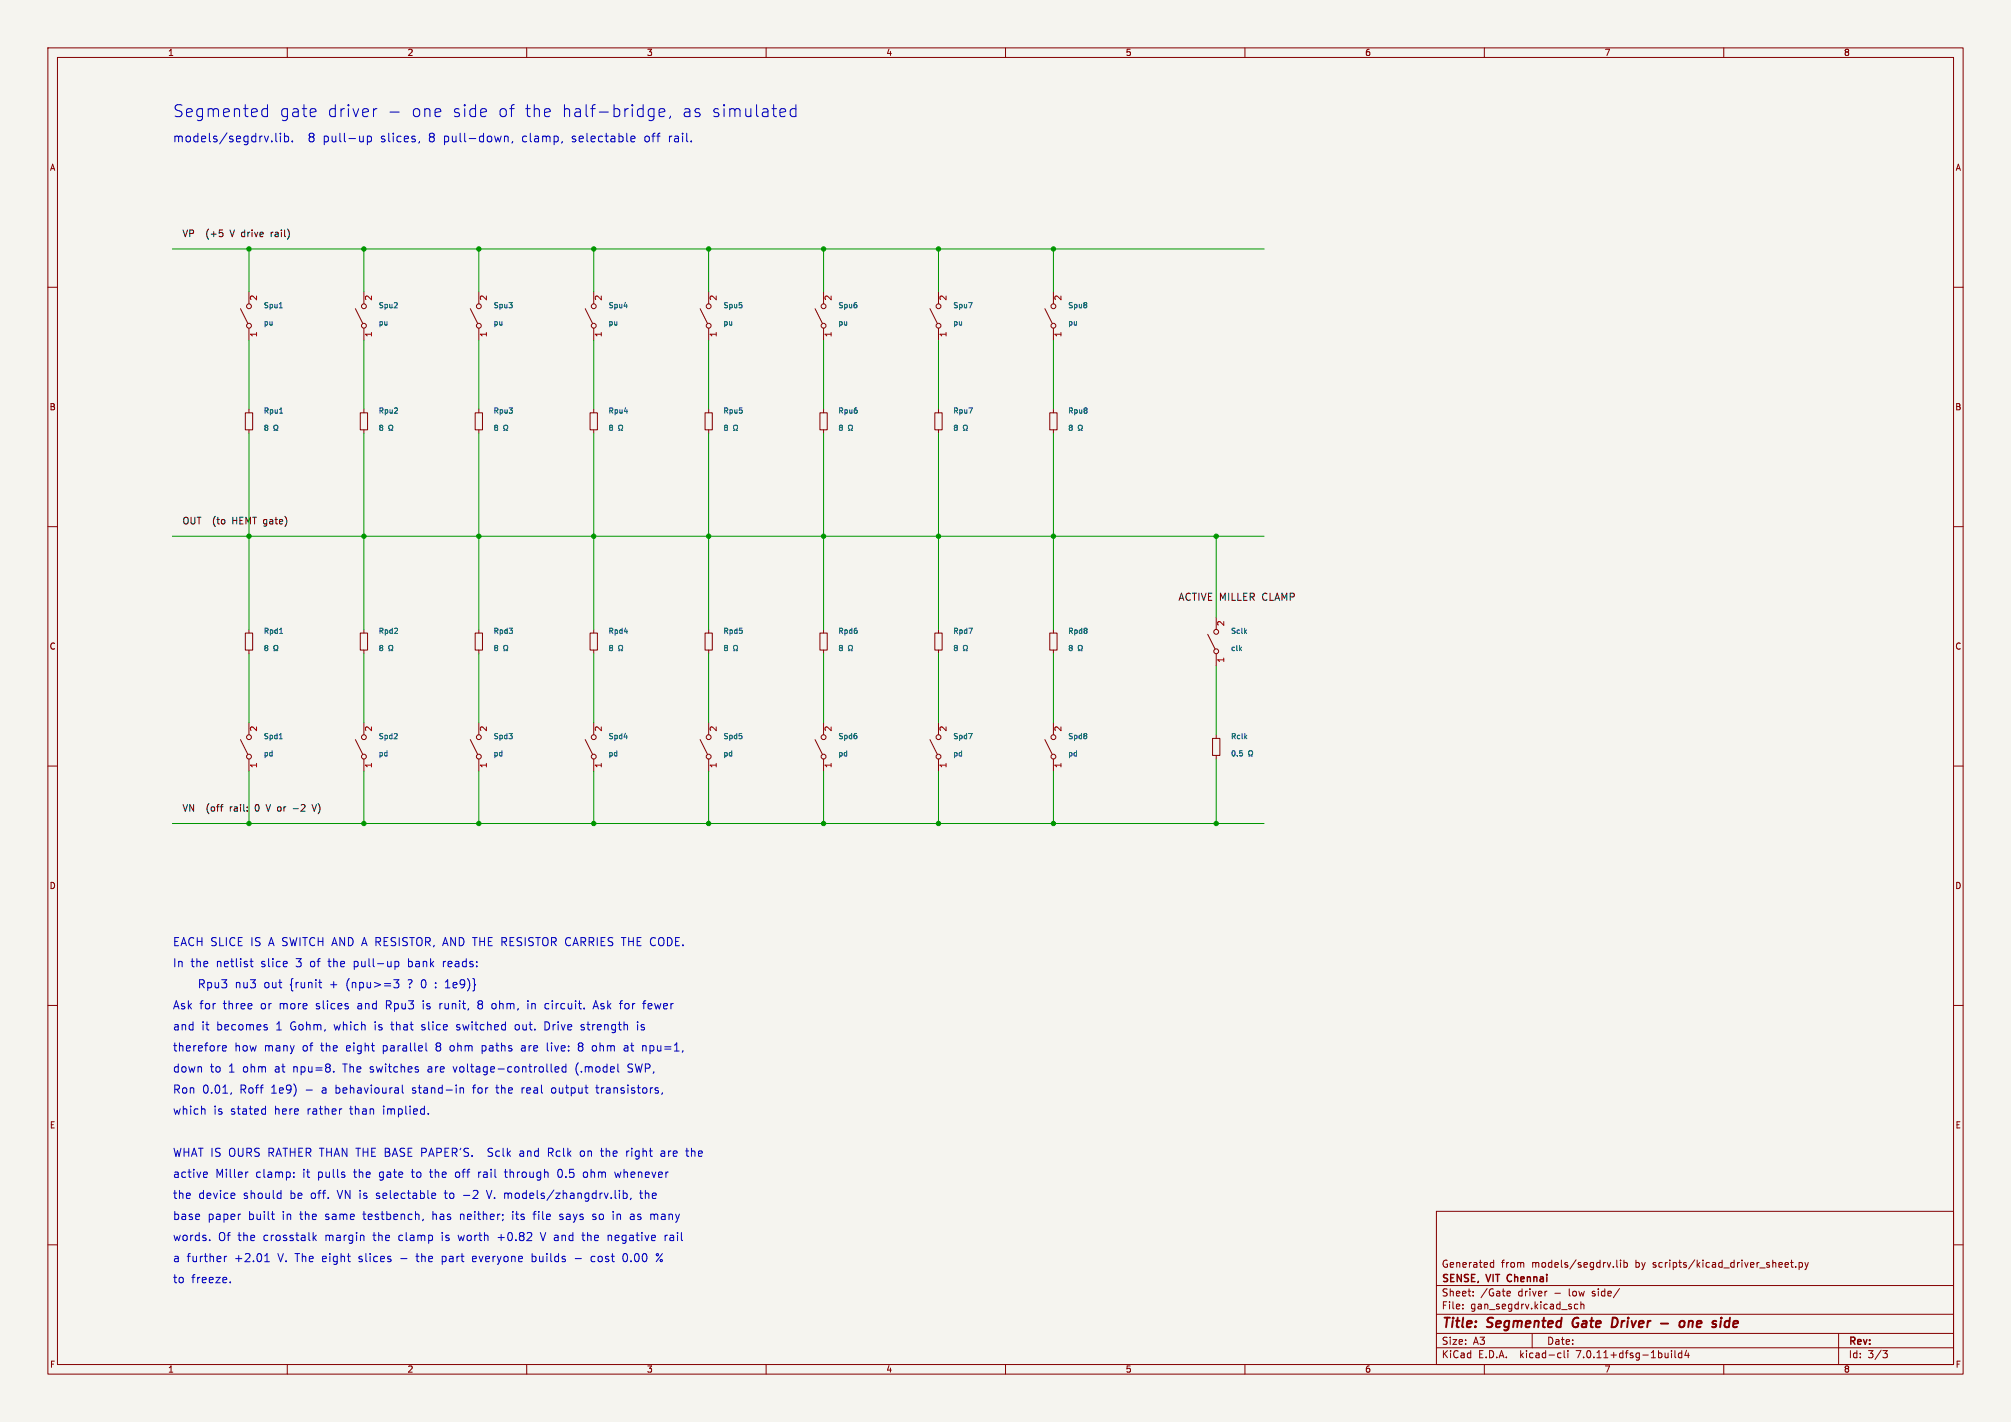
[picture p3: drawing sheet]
<svg xmlns="http://www.w3.org/2000/svg" width="420mm" height="297mm" viewBox="0 0 420 297" stroke-linecap="round" stroke-linejoin="round" font-family="sans-serif">
<path d="M0 0h420v297h-420z" fill="#f5f4ef" stroke="#f5f4ef" stroke-width=".21"/>
<g fill="none" stroke="#840000" stroke-width=".21">
<path d="M10 10h400v277h-400zM12 12h396v273h-396zM60 10v2M110 10v2M160 10v2M210 10v2M260 10v2M310 10v2M360 10v2M10 60h2M408 60h2M50.2 64.5l1.5 3"/>
<path d="M52 60.9v2.6M52 68.5v2.6M74.2 64.5l1.5 3M76 60.9v2.6M76 68.5v2.6M98.2 64.5l1.5 3M100 60.9v2.6M100 68.5v2.6M122.2 64.5l1.5 3M124 60.9v2.6M124 68.5v2.6M146.2 64.5l1.5 3"/>
<path d="M148 60.9v2.6M148 68.5v2.6M170.2 64.5l1.5 3M172 60.9v2.6M172 68.5v2.6M194.2 64.5l1.5 3M196 60.9v2.6M196 68.5v2.6M218.2 64.5l1.5 3M220 60.9v2.6M220 68.5v2.6M51.2 86.2h1.6v3.6h-1.6z"/>
<path d="M52 85.5v.7M52 89.8v.7M75.2 86.2h1.6v3.6h-1.6zM76 85.5v.7M76 89.8v.7M99.2 86.2h1.6v3.6h-1.6zM100 85.5v.7M100 89.8v.7M123.2 86.2h1.6v3.6h-1.6zM124 85.5v.7M124 89.8v.7M147.2 86.2h1.6v3.6h-1.6z"/>
<path d="M148 85.5v.7M148 89.8v.7M171.2 86.2h1.6v3.6h-1.6zM172 85.5v.7M172 89.8v.7M195.2 86.2h1.6v3.6h-1.6zM196 85.5v.7M196 89.8v.7M219.2 86.2h1.6v3.6h-1.6zM220 85.5v.7M220 89.8v.7M10 110h2"/>
<path d="M408 110h2M51.2 132.2h1.6v3.6h-1.6zM52 131.5v.7M52 135.8v.7M75.2 132.2h1.6v3.6h-1.6zM76 131.5v.7M76 135.8v.7M99.2 132.2h1.6v3.6h-1.6zM100 131.5v.7M100 135.8v.7M123.2 132.2h1.6v3.6h-1.6zM124 131.5v.7"/>
<path d="M124 135.8v.7M147.2 132.2h1.6v3.6h-1.6zM148 131.5v.7M148 135.8v.7M171.2 132.2h1.6v3.6h-1.6zM172 131.5v.7M172 135.8v.7M195.2 132.2h1.6v3.6h-1.6zM196 131.5v.7M196 135.8v.7M219.2 132.2h1.6v3.6h-1.6zM220 131.5v.7"/>
<path d="M220 135.8v.7M252.2 132.5l1.5 3M254 128.9v2.6M254 136.5v2.6M10 160h2M50.2 154.5l1.5 3M52 150.9v2.6M52 158.5v2.6M74.2 154.5l1.5 3M76 150.9v2.6M76 158.5v2.6M98.2 154.5l1.5 3"/>
<path d="M100 150.9v2.6M100 158.5v2.6M122.2 154.5l1.5 3M124 150.9v2.6M124 158.5v2.6M146.2 154.5l1.5 3M148 150.9v2.6M148 158.5v2.6M170.2 154.5l1.5 3M172 150.9v2.6M172 158.5v2.6M194.2 154.5l1.5 3"/>
<path d="M196 150.9v2.6M196 158.5v2.6M218.2 154.5l1.5 3M220 150.9v2.6M220 158.5v2.6M253.2 154.2h1.6v3.6h-1.6zM254 153.5v.7M254 157.8v.7M408 160h2M10 210h2M408 210h2M10 260h2"/>
<path d="M300 253h108v32h-108zM408 260h2M300 278.5h108M300 274.5h108M300 268.5h108M305.5 273.2v.2M305.5 272.5v.1M307.7 270.5v.2M307.7 269.8v.1M311.4 264.6h.5M311.4 263.8h.5M311.9 263.2v1.5"/>
<path d="M314.9 269.7l.5 .1v.2l-.7 .2M315.4 270.6l-.5 .1M320 278.5v3M322.9 269.7h.2M329.5 272.5l-.4-.1-.3 .3 .1 .6h.6M330.2 272.5l.2-.1 .3 .1 .1 .9M330.2 271.9v1.5M336.9 264.5v.2M337.7 263.2v1.3l.2 .2M338.2 269.1l-1.3 1.9M338.4 263.2v.1M338.4 263.7v1"/>
<path d="M339.2 263.8l.4-.1 .3 .3-.2 .6h-.5M339.2 263.2v1.5M373 263.7l.4 .1 .1 .2-.7 .2M373.4 264.6l-.4 .1M373.9 263.7h.6M374.2 263.2v1.3l.3 .2M375 264.5v.2M375.7 263.8l.5-.1 .2 .3-.1 .6h-.6M375.7 263.7v1.5M376.9 263.7l.4 1M377.3 264.7l-.4 .5M377.7 263.7l-.4 1"/>
<path d="M384 278.5v6.5M60 285v2M110 285v2M160 285v2M210 285v2M260 285v2M300 281.5h108M310 285v2M325.6 282.6l.4 .1M326 283.5l-.4 .1M326.7 282.1v1.3l.2 .2M327.4 282.1v.1"/>
<path d="M327.4 282.6v1M349.1 282.1v.1M349.1 282.6v1M349.8 282.1v1.3l.2 .2M351.2 282.7l-.4-.1-.3 .3 .2 .6h.5M351.2 282.1v1.5M352.2 282l-.3 1.1h.9M352.6 282.6v1M360 285v2M393.2 282.1h1l-.5 .6 .4 .1 .1 .5-.3 .3h-.5"/>
<circle cx="52" cy="64" r=".51"/>
<circle cx="52" cy="68" r=".51"/>
<circle cx="76" cy="68" r=".51"/>
<circle cx="76" cy="64" r=".51"/>
<circle cx="100" cy="64" r=".51"/>
<circle cx="100" cy="68" r=".51"/>
<circle cx="124" cy="64" r=".51"/>
<circle cx="124" cy="68" r=".51"/>
<circle cx="148" cy="64" r=".51"/>
<circle cx="148" cy="68" r=".51"/>
<circle cx="172" cy="68" r=".51"/>
<circle cx="172" cy="64" r=".51"/>
<circle cx="196" cy="64" r=".51"/>
<circle cx="196" cy="68" r=".51"/>
<circle cx="220" cy="64" r=".51"/>
<circle cx="220" cy="68" r=".51"/>
<circle cx="254" cy="132" r=".51"/>
<circle cx="254" cy="136" r=".51"/>
<circle cx="52" cy="158" r=".51"/>
<circle cx="52" cy="154" r=".51"/>
<circle cx="76" cy="158" r=".51"/>
<circle cx="76" cy="154" r=".51"/>
<circle cx="100" cy="154" r=".51"/>
<circle cx="100" cy="158" r=".51"/>
<circle cx="124" cy="158" r=".51"/>
<circle cx="124" cy="154" r=".51"/>
<circle cx="148" cy="158" r=".51"/>
<circle cx="148" cy="154" r=".51"/>
<circle cx="172" cy="154" r=".51"/>
<circle cx="172" cy="158" r=".51"/>
<circle cx="196" cy="158" r=".51"/>
<circle cx="196" cy="154" r=".51"/>
<circle cx="220" cy="158" r=".51"/>
<circle cx="220" cy="154" r=".51"/>
</g>
<path d="M328.7 275.5l-.3 .8 .3 .8M337.6 275.3l-.8-.1-.2 2h.5l.5-.3M346.9 276.4h1.5M351 276a.5 .5 0 0 1 .8 .3l-.2 .7-.5 .2M352.7 275.9l-.1 1.3M353.3 275.9l-.6 .2M359.5 275.2v.2M361 275.9a.67 .67 0 0 0-.8 .4l-.1 .5 .2 .3h.8" fill="none" stroke="#840000" stroke-width=".4"/>
<path d="M314.9 266.4l-.1 .4 .1 .7" fill="none" stroke="#840000" stroke-width=".3"/>
<g fill="none" stroke="#006464" stroke-width=".21">
<path d="M58.3 64.3h.7M57.2 89.9h.3v-.2a.47 .47 0 0 1-.3-.7 .47 .47 0 0 1 .7-.1l.1 .5-.2 .5h.2M58.4 86.3h.6M81.2 89.9h.3v-.2a.47 .47 0 0 1-.3-.7 .47 .47 0 0 1 .7-.1l.1 .5-.2 .5h.2M105.2 89.9h.3v-.2a.47 .47 0 0 1-.3-.7 .47 .47 0 0 1 .7-.1l.1 .5-.2 .5h.2M129.2 89.9h.3v-.2a.47 .47 0 0 1-.3-.7 .47 .47 0 0 1 .7-.1l.1 .5-.2 .5h.2M153.2 89.9h.3v-.2a.47 .47 0 0 1-.3-.7 .47 .47 0 0 1 .7-.1l.1 .5-.2 .5h.2M177.2 89.9h.3v-.2a.47 .47 0 0 1-.3-.7 .47 .47 0 0 1 .7-.1l.1 .5-.2 .5h.2M201.2 89.9h.3v-.2a.47 .47 0 0 1-.3-.7 .47 .47 0 0 1 .7-.1l.1 .5-.2 .5h.2M225.2 89.9h.3v-.2a.47 .47 0 0 1-.3-.7 .47 .47 0 0 1 .7-.1l.1 .5-.2 .5h.2M57.2 135.9h.3v-.2a.47 .47 0 0 1-.3-.7 .47 .47 0 0 1 .7-.1l.1 .5-.2 .5h.2M58.4 132.3h.6"/>
<path d="M81.2 135.9h.3v-.2a.47 .47 0 0 1-.3-.6 .47 .47 0 0 1 .7-.2l.1 .5-.2 .5h.2M105.2 135.9h.3v-.2a.47 .47 0 0 1-.3-.6 .47 .47 0 0 1 .7-.2l.1 .5-.2 .5h.2M129.2 135.9h.3v-.2a.47 .47 0 0 1-.3-.7 .47 .47 0 0 1 .7-.1l.1 .5-.2 .5h.2M153.2 135.9h.3v-.2a.47 .47 0 0 1-.3-.7 .47 .47 0 0 1 .7-.1l.1 .5-.2 .5h.2M177.2 135.9h.3v-.2a.47 .47 0 0 1-.3-.7 .47 .47 0 0 1 .7-.1l.1 .5-.2 .5h.2M201.2 135.9h.3v-.2a.47 .47 0 0 1-.3-.6 .47 .47 0 0 1 .7-.2l.1 .5-.2 .5h.2M225.2 135.9h.3v-.2a.47 .47 0 0 1-.3-.6 .47 .47 0 0 1 .7-.2l.1 .5-.2 .5h.2M58.3 154.3h.7M260.8 157.9h.2v-.2a.47 .47 0 0 1-.2-.7 .47 .47 0 0 1 .6-.1l.2 .5-.3 .5h.3"/>
</g>
<path d="M46.5 48.7v.6M55.6 168l.4 1.4M61.2 168.9h1.1M65.2 168l.4 1.4 .5-1.4" fill="none" stroke="#0f0f0f" stroke-width=".21"/>
<g fill="none" stroke="#0000c2" stroke-width=".21">
<path d="M54.8 24.1l.3 .3 .8-.2M55.9 21.9v2.5M55.9 22.8l-.8-.1-.3 .2M57.6 27.8v1.6l.3 .2M58.6 27.8v.2M58.6 28.4v1.2M59.4 27.8v1.8M59.4 28.5l.5-.1 .4 .4v.5l-.2 .2h-.7M61 29.5v.1M75.9 28.4v1.2M75.9 29.5h-.1M76.7 28.5l.5-.1 .4 .4v.5l-.2 .2h-.7"/>
<path d="M76.7 28.4v1.8M78.7 22.7a.64 .64 0 0 0-.7 .5M81.5 23.4h1.9M87.6 29.5l-.2 .4M105.4 28.6l.2-.2 .4 .1 .1 1.1M105.4 28.4v1.2M107.1 29.5l-.2 .4M117.4 29.5v.3M131.8 28.5l.6-.1 .2 .5-.8 .1M131.8 29.5h.7M136.6 22.8l-.7-.1-.5 .5v.7l.2 .3 .3 .2 .7-.2M136.6 22.7v2a.68 .68 0 0 1-1.1 .4"/>
<path d="M137.6 23.5l1.2-.2-.1-.5-.7-.1-.4 .4 .2 1.1 .2 .2 .7-.2M140 24.2l-.2 .5M164 22.8l.1 .5-1.2 .2M166.2 22.8l-.7-.1-.5 .5v.7l.3 .3 .2 .2 .7-.2M166.2 21.9v2.5M46.5 219l.8-.2-.1-.3-.5-.1-.2 .2v.8h.7M52.2 200.8h.7M52.5 200.2v1.5l.4 .2M55.4 214.6h.4l.1 .3-.3 .2h-.3M55.4 214l.4 .1M82.2 204.6h1.1l-.6 .7 .5 .1 .1 .6-.3 .3h-.5M82.5 200.9l.5-.1 .3 .3v.5l-.2 .2h-.6"/>
<path d="M82.5 200.8v1.7M85.4 204.6l-.2 .1M89 217.8v1.5l.2 .2M91 205.3v.1M91 206.2v.1M99.9 209.2v.4M99.9 209.9v.7M102.9 209.7l-.2 .2v.5l.2 .2M107.7 214.2v.8M109 219v.4M110.3 209v.2M110.3 209.6v1.1"/>
<path d="M114.2 213.4h-.4v1.7h.4M114.3 217.8v1.5l.2 .2M114.5 209.6l-.5 .1-.2 .2 .1 .7 .6 .1M121.1 217.8l-.3 .3 .3 .5-.3 .3v.3l.3 .3M121.3 215l.5 .1M121.6 214l-.3 .2 .3 .4M123.8 219.4l.5 .1M123.9 210.7l.5-1.7 .6 1.7M124 210.2h.8M124.3 218.4l-.5 .2M130.9 218.4l-.5 .1M131 218.9h-.4a.33 .33 0 0 0-.3 .3 .33 .33 0 0 0 .3 .3h.4"/>
<path d="M133.2 213.4v.2M133.2 214v1.1M134.2 209.6h.7M134.3 218.5h.6M134.9 209l-.4 .3v1.4M42.6 231.6l.2 .2v.9M48.3 228.2l-.1 .4M55 231.6l.4 .1M55.4 231v1.7M55.4 232.6l-.4 .1M69.7 223.8v.1M71.2 231.6h.2"/>
<path d="M84 226.6v1.5l.3 .2M89.4 232.6v.1M96.1 227.2v1.1M96.1 227.4l.2-.2 .4 .1 .1 1M109 227.2v1.1M109.1 227.4l-.1 .1M115.1 222.2v1.5l.3 .2M115.2 239.8h-.7v1.7M115.4 227.3l-.2 .2v.5l.2 .2M115.9 223.4l.8-.2-.1-.3-.4-.1-.3 .2 .1 .8h.6M118.2 222.9l-.5-.1-.3 .3v.5l.1 .2h.7M118.2 222.2v1.7"/>
<path d="M124.4 227.2h.7M124.7 226.6v1.5l.2 .2M125.6 239.8v1.5l.3 .2M131.1 223.8l.3 .1M131.3 222.3l-.2 .2 .2 .5M138.3 228.2l-.1 .4M42.7 244.8l.5 .1 .1 .3-.8 .2M43.2 245.8l-.5 .1M43.8 259v.1M48.8 249.2l.3 .4-.9 .2M49 250.2l-.2 .1M50.1 253.6h.2"/>
<path d="M51.8 244.8l-.4 .2M56.7 253.6h.6M56.9 254.5l.4 .2M58.2 249.2l.5 .1M58.7 248.6v1.7M58.7 250.2l-.5 .1M61.4 245.8v.1M61.4 244.9v.1M65.4 257.4v1.7M65.6 258.5l.5 .6M66.1 258l-.7 .6M75.9 258.1l.1 1"/>
<path d="M88.4 254.6l-.2 .4M90.3 250.2h.6M90.3 249.3l.4-.1 .3 .4-.8 .2M100 244.8v1.1M100.1 245l-.1 .1M101.6 248.6l.6 1.7M105.3 244.8h.7M108.6 241v.4M111.3 253.6h.7M112.8 257.4l.6 1.7M114.5 240.7h.7M116.9 244.2a1.06 1.06 0 0 0 0 1.7"/>
<path d="M116.9 254.6l.2 .1M117.1 253.6l-.2 .2 .2 .4M121.5 240.4l-.3 .3v.5l.3 .3M121.5 258h.7M121.7 257.4v1.5l.3 .2M122.4 244.8l-.4 .1-.2 .2 .1 .7 .5 .1M123.8 254.6l.5 .1M124 253.6l-.2 .2 .2 .4M125.4 240.4h.6M127 258v1.1M127.5 258l-.5 .2M128.1 253v.2"/>
<path d="M128.1 253.6v1.1M128.4 244.8l.3 1.1 .3-.8M128.5 250.1l.2 .2M129.4 248.6v.2M129.4 249.2v1.1M130.2 249.3l.5-.1 .3 .3v.5l-.2 .2h-.6M130.2 248.6v1.7M130.9 240.4v1.1M131.4 240.4l-.3 .1-.2 .2M131.8 250.2l-.2 .4M132.2 253.6l-.5 .1M132.3 254.1h-.4a.33 .33 0 0 0-.3 .3 .33 .33 0 0 0 .3 .3h.4"/>
<path d="M133.6 249.2h.6M133.8 248.6v1.5l.3 .2M136 253.7h.6M138.1 240.5h.6M138.7 240.9h-.4a.33 .33 0 0 0-.3 .3 .33 .33 0 0 0 .3 .3h.4M138.9 258v1.1M139.4 258l-.3 .1-.2 .2M143.2 240.4h.6M143.4 241.3l.4 .2M46.9 262.4v1.1M47.4 262.4l-.4 .1-.1 .2M48.1 267.8v.1"/>
<path d="M55.3 263.5h1M55.3 262.3l.5-.5v1.7M98.8 262.5v.9M99.5 262.8l-.8 .2M111.1 261.8v1.7M111.1 263.4l.2 .1M111.3 262.4l-.2 .1M120.1 262.9h1.3M124.1 262.4l-.5 .1-.2 .2 .1 .7 .6 .1M130.7 261.8a.91 .91 0 0 0-.6 .9 .91 .91 0 0 0 .6 .8M138.3 261.8l-1.3 1.7"/>
<circle cx="137.3" cy="262.1" r=".24"/>
</g>
<g fill="none" stroke="#009600" stroke-width=".21">
<path d="M36 52h228M52 52v8.9M76 52v8.9M100 52v8.9M124 52v8.9M148 52v8.9M172 52v8.9M196 52v8.9M220 52v8.9M52 71.1v14.4M76 71.1v14.4M100 71.1v14.4"/>
<path d="M124 71.1v14.4M148 71.1v14.4M172 71.1v14.4M196 71.1v14.4M220 71.1v14.4M52 90.5v41M76 90.5v41M100 90.5v41M124 90.5v41M148 90.5v41M172 90.5v41M196 90.5v41"/>
<path d="M220 90.5v41M36 112h228M254 112v16.9M52 136.5v14.4M76 136.5v14.4M100 136.5v14.4M124 136.5v14.4M148 136.5v14.4M172 136.5v14.4M196 136.5v14.4M220 136.5v14.4M254 139.1v14.4"/>
<path d="M254 158.5v13.5M36 172h228M52 161.1v10.9M76 161.1v10.9M100 161.1v10.9M124 161.1v10.9M148 161.1v10.9M172 161.1v10.9M196 161.1v10.9M220 161.1v10.9"/>
</g>
<g fill="#009600" stroke="#009600" stroke-width=".21">
<circle cx="124" cy="112" r=".46"/>
<circle cx="148" cy="52" r=".46"/>
<circle cx="148" cy="112" r=".46"/>
<circle cx="172" cy="52" r=".46"/>
<circle cx="196" cy="52" r=".46"/>
<circle cx="172" cy="112" r=".46"/>
<circle cx="196" cy="112" r=".46"/>
<circle cx="220" cy="52" r=".46"/>
<circle cx="220" cy="112" r=".46"/>
<circle cx="76" cy="52" r=".46"/>
<circle cx="76" cy="112" r=".46"/>
<circle cx="100" cy="112" r=".46"/>
<circle cx="100" cy="52" r=".46"/>
<circle cx="52" cy="52" r=".46"/>
<circle cx="124" cy="52" r=".46"/>
<circle cx="52" cy="112" r=".46"/>
<circle cx="52" cy="172" r=".46"/>
<circle cx="76" cy="172" r=".46"/>
<circle cx="100" cy="172" r=".46"/>
<circle cx="124" cy="172" r=".46"/>
<circle cx="148" cy="172" r=".46"/>
<circle cx="220" cy="172" r=".46"/>
<circle cx="254" cy="172" r=".46"/>
<circle cx="254" cy="112" r=".46"/>
<circle cx="172" cy="172" r=".46"/>
<circle cx="196" cy="172" r=".46"/>
</g>
<g font-size="3.5" fill="#0000c2">
<text x="36" y="24.7">Segmented</text>
<text x="58.2" y="24.7">gate</text>
<text x="68.2" y="24.7">driver</text>
<text x="85.6" y="24.7">one</text>
<text x="94.1" y="24.7">side</text>
<text x="103.6" y="24.7">of</text>
<text x="109.2" y="24.7">the</text>
<text x="116.8" y="24.7">half-bridge,</text>
<text x="141.9" y="24.7">as</text>
<text x="148.1" y="24.7">simulated</text>
</g>
<g font-size="2.8" fill="#840000">
<text x="301" y="277.9">Title:</text>
<text x="310.6" y="277.9">Segmented</text>
<text x="329.3" y="277.9">Gate</text>
<text x="338.2" y="277.9">Driver</text>
<text x="349.2" y="277.9">-</text>
<text x="354" y="277.9">one</text>
<text x="361.7" y="277.9">side</text>
</g>
<g font-size="2.5" fill="#0000c2">
<text x="36" y="30">models/segdrv.lib.</text>
<text x="64.3" y="30">8</text>
<text x="67.5" y="30">pull-up</text>
<text x="79.6" y="30">slices,</text>
<text x="89.7" y="30">8</text>
<text x="92.9" y="30">pull-down,</text>
<text x="109.4" y="30">clamp,</text>
<text x="119.8" y="30">selectable</text>
<text x="135.1" y="30">off</text>
<text x="140.3" y="30">rail.</text>
</g>
<g font-size="2.4" fill="#0000c2">
<text x="36" y="197.9">EACH SLICE IS A SWITCH AND A RESISTOR, AND THE RESISTOR CARRIES THE CODE.</text>
<text x="36" y="202.3">In</text>
<text x="39.8" y="202.3">the</text>
<text x="45.1" y="202.3">netlist</text>
<text x="54.6" y="202.3">slice</text>
<text x="62" y="202.3">3</text>
<text x="65" y="202.3">of</text>
<text x="68.9" y="202.3">the</text>
<text x="74.3" y="202.3">pull-up</text>
<text x="85.8" y="202.3">bank</text>
<text x="93.2" y="202.3">reads:</text>
<text x="41.6" y="206.7">Rpu3</text>
<text x="49.5" y="206.7">nu3</text>
<text x="55.6" y="206.7">out</text>
<text x="61" y="206.7">{runit</text>
<text x="69.5" y="206.7">+</text>
<text x="73" y="206.7">(npu&gt;=3</text>
<text x="86" y="206.7">? 0</text>
<text x="91.9" y="206.7">: 1e9)}</text>
<text x="36" y="211.1">Ask</text>
<text x="36" y="215.5">and</text>
<text x="41.6" y="211.1">for</text>
<text x="42" y="215.5">it</text>
<text x="45.2" y="215.5">becomes</text>
<text x="46.6" y="211.1">three</text>
<text x="54.5" y="211.1">or</text>
<text x="57.7" y="215.5">1</text>
<text x="58.5" y="211.1">more</text>
<text x="60.8" y="215.5">Gohm,</text>
<text x="66.2" y="211.1">slices</text>
<text x="70" y="215.5">which</text>
<text x="75" y="211.1">and</text>
<text x="78.6" y="215.5">is</text>
<text x="81" y="211.1">Rpu3</text>
<text x="82.2" y="215.5">that</text>
<text x="88.6" y="215.5">slice</text>
<text x="88.8" y="211.1">is</text>
<text x="92.4" y="211.1">runit,</text>
<text x="96" y="215.5">switched</text>
<text x="100.6" y="211.1">8</text>
<text x="103.6" y="211.1">ohm,</text>
<text x="108.3" y="215.5">out.</text>
<text x="111.2" y="211.1">in</text>
<text x="114.6" y="215.5">Drive</text>
<text x="114.9" y="211.1">circuit.</text>
<text x="122.3" y="215.5">strength</text>
<text x="125.2" y="211.1">Ask</text>
<text x="130.9" y="211.1">for</text>
<text x="134.2" y="215.5">is</text>
<text x="135.8" y="211.1">fewer</text>
<text x="36" y="219.9">therefore</text>
<text x="48.9" y="219.9">how</text>
<text x="55.2" y="219.9">many</text>
<text x="63.2" y="219.9">of</text>
<text x="67.1" y="219.9">the</text>
<text x="72.5" y="219.9">eight</text>
<text x="80.3" y="219.9">parallel</text>
<text x="91.5" y="219.9">8</text>
<text x="94.5" y="219.9">ohm</text>
<text x="101.2" y="219.9">paths</text>
<text x="109.6" y="219.9">are</text>
<text x="115.1" y="219.9">live:</text>
<text x="121.8" y="219.9">8</text>
<text x="124.8" y="219.9">ohm</text>
<text x="131.5" y="219.9">at</text>
<text x="135.5" y="219.9">npu=1,</text>
<text x="36" y="224.3">down</text>
<text x="43.8" y="224.3">to</text>
<text x="47.7" y="224.3">1</text>
<text x="50.8" y="224.3">ohm</text>
<text x="57.5" y="224.3">at</text>
<text x="61.4" y="224.3">npu=8.</text>
<text x="72" y="224.3">The switches</text>
<text x="89.9" y="224.3">are</text>
<text x="95.3" y="224.3">voltage-controlled</text>
<text x="121" y="224.3">(.model</text>
<text x="132" y="224.3">SWP,</text>
<text x="36" y="233.1">which</text>
<text x="36" y="228.7">Ron</text>
<text x="42.2" y="228.7">0.01,</text>
<text x="44.5" y="233.1">is</text>
<text x="48.1" y="233.1">stated</text>
<text x="50.1" y="228.7">Roff</text>
<text x="56.7" y="228.7">1e9)</text>
<text x="57.4" y="233.1">here</text>
<text x="63.9" y="228.7">-</text>
<text x="64.3" y="233.1">rather</text>
<text x="67.4" y="228.7">a behavioural</text>
<text x="73.3" y="233.1">than</text>
<text x="80.3" y="233.1">implied.</text>
<text x="86.5" y="228.7">stand-in</text>
<text x="99.4" y="228.7">for</text>
<text x="104.3" y="228.7">the</text>
<text x="109.7" y="228.7">real</text>
<text x="116.1" y="228.7">output</text>
<text x="125.6" y="228.7">transistors,</text>
<text x="36" y="241.9">WHAT IS OURS RATHER THAN THE BASE PAPER'S.</text>
<text x="102.5" y="241.9">Sclk</text>
<text x="109.3" y="241.9">and</text>
<text x="115.3" y="241.9">Rclk</text>
<text x="122.2" y="241.9">on</text>
<text x="126.7" y="241.9">the</text>
<text x="132" y="241.9">right</text>
<text x="139.4" y="241.9">are</text>
<text x="144.8" y="241.9">the</text>
<text x="36" y="246.3">active</text>
<text x="36" y="250.7">the</text>
<text x="41.4" y="250.7">device</text>
<text x="44.9" y="246.3">Miller</text>
<text x="50.8" y="250.7">should</text>
<text x="53.4" y="246.3">clamp:</text>
<text x="60.6" y="250.7">be</text>
<text x="63.3" y="246.3">it</text>
<text x="65" y="250.7">off.</text>
<text x="66.5" y="246.3">pulls</text>
<text x="70.7" y="250.7">VN is</text>
<text x="74.1" y="246.3">the</text>
<text x="79" y="250.7">selectable</text>
<text x="79.5" y="246.3">gate</text>
<text x="86.4" y="246.3">to</text>
<text x="90.4" y="246.3">the</text>
<text x="93.4" y="250.7">to</text>
<text x="95.7" y="246.3">off</text>
<text x="97.4" y="250.7">-2</text>
<text x="100.6" y="246.3">rail</text>
<text x="102.5" y="250.7">V. models/zhangdrv.lib,</text>
<text x="106.3" y="246.3">through</text>
<text x="117.5" y="246.3">0.5</text>
<text x="122.9" y="246.3">ohm</text>
<text x="129.7" y="246.3">whenever</text>
<text x="134.7" y="250.7">the</text>
<text x="36" y="255.1">base</text>
<text x="43.3" y="255.1">paper</text>
<text x="51.9" y="255.1">built</text>
<text x="59" y="255.1">in</text>
<text x="62.8" y="255.1">the</text>
<text x="68.2" y="255.1">same</text>
<text x="76.2" y="255.1">testbench,</text>
<text x="90.7" y="255.1">has</text>
<text x="96.6" y="255.1">neither;</text>
<text x="107.6" y="255.1">its</text>
<text x="112.2" y="255.1">file</text>
<text x="117.8" y="255.1">says</text>
<text x="124.8" y="255.1">so</text>
<text x="129.1" y="255.1">in</text>
<text x="132.8" y="255.1">as</text>
<text x="137.2" y="255.1">many</text>
<text x="36" y="259.5">words.</text>
<text x="36" y="263.9">a further</text>
<text x="45.5" y="259.5">Of</text>
<text x="48.9" y="263.9">+2.01</text>
<text x="49.7" y="259.5">the</text>
<text x="55.1" y="259.5">crosstalk</text>
<text x="58.1" y="263.9">V. The eight</text>
<text x="68" y="259.5">margin</text>
<text x="75.2" y="263.9">slices</text>
<text x="78.2" y="259.5">the</text>
<text x="83.6" y="259.5">clamp</text>
<text x="84" y="263.9">-</text>
<text x="87.5" y="263.9">the</text>
<text x="92.7" y="259.5">is</text>
<text x="92.9" y="263.9">part</text>
<text x="96.3" y="259.5">worth</text>
<text x="99.4" y="263.9">everyone</text>
<text x="104.6" y="259.5">+0.82</text>
<text x="111.9" y="263.9">builds</text>
<text x="113.8" y="259.5">V and</text>
<text x="122.6" y="259.5">the</text>
<text x="124.5" y="263.9">cost</text>
<text x="128" y="259.5">negative</text>
<text x="131.3" y="263.9">0.00</text>
<text x="138.4" y="263.9">%</text>
<text x="140" y="259.5">rail</text>
<text x="36" y="268.3">to</text>
<text x="39.9" y="268.3">freeze.</text>
</g>
<g font-size="2.1" fill="#0f0f0f">
<text x="246" y="125.6">ACTIVE</text>
<text x="254.6" y="125.6">MILLER</text>
<text x="263.6" y="125.6">CLAMP</text>
</g>
<g font-size="2.1" fill="#840000">
<text x="301" y="268.2">SENSE,</text>
<text x="301" y="265">Generated</text>
<text x="310.6" y="268.2">VIT</text>
<text x="313.5" y="265">from</text>
<text x="315.5" y="268.2">Chennai</text>
<text x="319.9" y="265">models/segdrv.lib</text>
<text x="341.7" y="265">by</text>
<text x="345.5" y="265">scripts/kicad_driver_sheet.py</text>
<text x="301" y="273.7">File:</text>
<text x="301" y="271">Sheet:</text>
<text x="307.1" y="273.7">gan_segdrv.kicad_sch</text>
<text x="309.2" y="271">/Gate</text>
<text x="317.1" y="271">driver</text>
<text x="324.7" y="271">-</text>
<text x="327.9" y="271">low</text>
<text x="332.9" y="271">side/</text>
<text x="301" y="281.1">Size:</text>
<text x="307.6" y="281.1">A3</text>
<text x="323" y="281.1">Date:</text>
<text x="386" y="281.3">Rev:</text>
<text x="301" y="283.9">KiCad</text>
<text x="308.7" y="283.9">E.D.A.</text>
<text x="317.6" y="283.9">kicad-cli</text>
<text x="329.5" y="283.9">7.0.11+dfsg-1build4</text>
<text x="386" y="283.9">Id:</text>
<text x="390.1" y="283.9">3/3</text>
</g>
<g font-size="1.9" fill="#0f0f0f">
<text x="38" y="49.6">VP</text>
<text x="43.1" y="49.6">(+5</text>
<text x="48.3" y="49.6">V drive</text>
<text x="57.1" y="49.6">rail)</text>
<text x="38" y="109.6">OUT</text>
<text x="44.5" y="109.6">(to</text>
<text x="48.7" y="109.6">HEMT gate)</text>
<text x="38" y="169.6">VN</text>
<text x="43.2" y="169.6">(off</text>
<text x="48.2" y="169.6">rail:</text>
<text x="53.6" y="169.6">0</text>
<text x="56.2" y="169.6">V or</text>
<text x="62" y="169.6">-2</text>
<text x="66.4" y="169.6">V)</text>
</g>
<g font-size="1.8" fill="#840000">
<text x="35" y="11.9">1</text>
<text x="85" y="11.9">2</text>
<text x="135" y="11.9">3</text>
<text x="185" y="11.9">4</text>
<text x="235" y="11.9">5</text>
<text x="285" y="11.9">6</text>
<text x="335" y="11.9">7</text>
<text x="385" y="11.9">8</text>
<text x="10.3" y="35.9">A</text>
<text x="408.3" y="35.9">A</text>
<text x="10.3" y="85.9">B</text>
<text x="408.2" y="85.9">B</text>
<text x="10.3" y="135.9">C</text>
<text x="408.2" y="135.9">C</text>
<text x="10.3" y="185.9">D</text>
<text x="408.2" y="185.9">D</text>
<text x="10.3" y="235.9">E</text>
<text x="408.3" y="235.9">E</text>
<text x="10.3" y="285.9">F</text>
<text x="35" y="286.9">1</text>
<text x="85" y="286.9">2</text>
<text x="135" y="286.9">3</text>
<text x="185" y="286.9">4</text>
<text x="235" y="286.9">5</text>
<text x="285" y="286.9">6</text>
<text x="335" y="286.9">7</text>
<text x="385" y="286.9">8</text>
<text x="408.3" y="285.9">F</text>
</g>
<g font-size="1.8" fill="#a90000">
<text x="54" y="62.9" transform="rotate(-90 54 62.9)">2</text>
<text x="78" y="62.9" transform="rotate(-90 78 62.9)">2</text>
<text x="102" y="62.9" transform="rotate(-90 102 62.9)">2</text>
<text x="126" y="62.9" transform="rotate(-90 126 62.9)">2</text>
<text x="150" y="62.9" transform="rotate(-90 150 62.9)">2</text>
<text x="174" y="62.9" transform="rotate(-90 174 62.9)">2</text>
<text x="198" y="62.9" transform="rotate(-90 198 62.9)">2</text>
<text x="222" y="62.9" transform="rotate(-90 222 62.9)">2</text>
<text x="54" y="70.5" transform="rotate(-90 54 70.5)">1</text>
<text x="78" y="70.5" transform="rotate(-90 78 70.5)">1</text>
<text x="102" y="70.5" transform="rotate(-90 102 70.5)">1</text>
<text x="126" y="70.5" transform="rotate(-90 126 70.5)">1</text>
<text x="150" y="70.5" transform="rotate(-90 150 70.5)">1</text>
<text x="174" y="70.5" transform="rotate(-90 174 70.5)">1</text>
<text x="198" y="70.5" transform="rotate(-90 198 70.5)">1</text>
<text x="222" y="70.5" transform="rotate(-90 222 70.5)">1</text>
<text x="256" y="130.9" transform="rotate(-90 256 130.9)">2</text>
<text x="256" y="138.5" transform="rotate(-90 256 138.5)">1</text>
<text x="54" y="152.9" transform="rotate(-90 54 152.9)">2</text>
<text x="78" y="152.9" transform="rotate(-90 78 152.9)">2</text>
<text x="102" y="152.9" transform="rotate(-90 102 152.9)">2</text>
<text x="126" y="152.9" transform="rotate(-90 126 152.9)">2</text>
<text x="150" y="152.9" transform="rotate(-90 150 152.9)">2</text>
<text x="174" y="152.9" transform="rotate(-90 174 152.9)">2</text>
<text x="198" y="152.9" transform="rotate(-90 198 152.9)">2</text>
<text x="222" y="152.9" transform="rotate(-90 222 152.9)">2</text>
<text x="54" y="160.5" transform="rotate(-90 54 160.5)">1</text>
<text x="78" y="160.5" transform="rotate(-90 78 160.5)">1</text>
<text x="102" y="160.5" transform="rotate(-90 102 160.5)">1</text>
<text x="126" y="160.5" transform="rotate(-90 126 160.5)">1</text>
<text x="150" y="160.5" transform="rotate(-90 150 160.5)">1</text>
<text x="174" y="160.5" transform="rotate(-90 174 160.5)">1</text>
<text x="198" y="160.5" transform="rotate(-90 198 160.5)">1</text>
<text x="222" y="160.5" transform="rotate(-90 222 160.5)">1</text>
</g>
<g font-size="1.5" fill="#006464">
<text x="55" y="64.6">Spu1</text>
<text x="79" y="64.6">Spu2</text>
<text x="103" y="64.6">Spu3</text>
<text x="127" y="64.6">Spu4</text>
<text x="151" y="64.6">Spu5</text>
<text x="175" y="64.6">Spu6</text>
<text x="199" y="64.6">Spu7</text>
<text x="223" y="64.6">Spu8</text>
<text x="55" y="68.2">pu</text>
<text x="79" y="68.2">pu</text>
<text x="103" y="68.2">pu</text>
<text x="127" y="68.2">pu</text>
<text x="151" y="68.2">pu</text>
<text x="175" y="68.2">pu</text>
<text x="199" y="68.2">pu</text>
<text x="223" y="68.2">pu</text>
<text x="55" y="86.6">Rpu1</text>
<text x="79" y="86.6">Rpu2</text>
<text x="103" y="86.6">Rpu3</text>
<text x="127" y="86.6">Rpu4</text>
<text x="151" y="86.6">Rpu5</text>
<text x="175" y="86.6">Rpu6</text>
<text x="199" y="86.6">Rpu7</text>
<text x="223" y="86.6">Rpu8</text>
<text x="55" y="90.2">8</text>
<text x="79" y="90.2">8</text>
<text x="103" y="90.2">8</text>
<text x="127" y="90.2">8</text>
<text x="151" y="90.2">8</text>
<text x="175" y="90.2">8</text>
<text x="199" y="90.2">8</text>
<text x="223" y="90.2">8</text>
<text x="55" y="132.6">Rpd1</text>
<text x="55" y="136.2">8</text>
<text x="79" y="132.6">Rpd2</text>
<text x="79" y="136.2">8</text>
<text x="103" y="132.6">Rpd3</text>
<text x="103" y="136.2">8</text>
<text x="127" y="132.6">Rpd4</text>
<text x="127" y="136.2">8</text>
<text x="151" y="132.6">Rpd5</text>
<text x="151" y="136.2">8</text>
<text x="175" y="132.6">Rpd6</text>
<text x="175" y="136.2">8</text>
<text x="199" y="132.6">Rpd7</text>
<text x="199" y="136.2">8</text>
<text x="223" y="132.6">Rpd8</text>
<text x="223" y="136.2">8</text>
<text x="257" y="132.6">Sclk</text>
<text x="257" y="136.2">clk</text>
<text x="55" y="154.6">Spd1</text>
<text x="79" y="154.6">Spd2</text>
<text x="103" y="154.6">Spd3</text>
<text x="127" y="154.6">Spd4</text>
<text x="151" y="154.6">Spd5</text>
<text x="175" y="154.6">Spd6</text>
<text x="199" y="154.6">Spd7</text>
<text x="223" y="154.6">Spd8</text>
<text x="257" y="154.6">Rclk</text>
<text x="55" y="158.2">pd</text>
<text x="79" y="158.2">pd</text>
<text x="103" y="158.2">pd</text>
<text x="127" y="158.2">pd</text>
<text x="151" y="158.2">pd</text>
<text x="175" y="158.2">pd</text>
<text x="199" y="158.2">pd</text>
<text x="223" y="158.2">pd</text>
<text x="257" y="158.2">0.5</text>
</g>
</svg>
